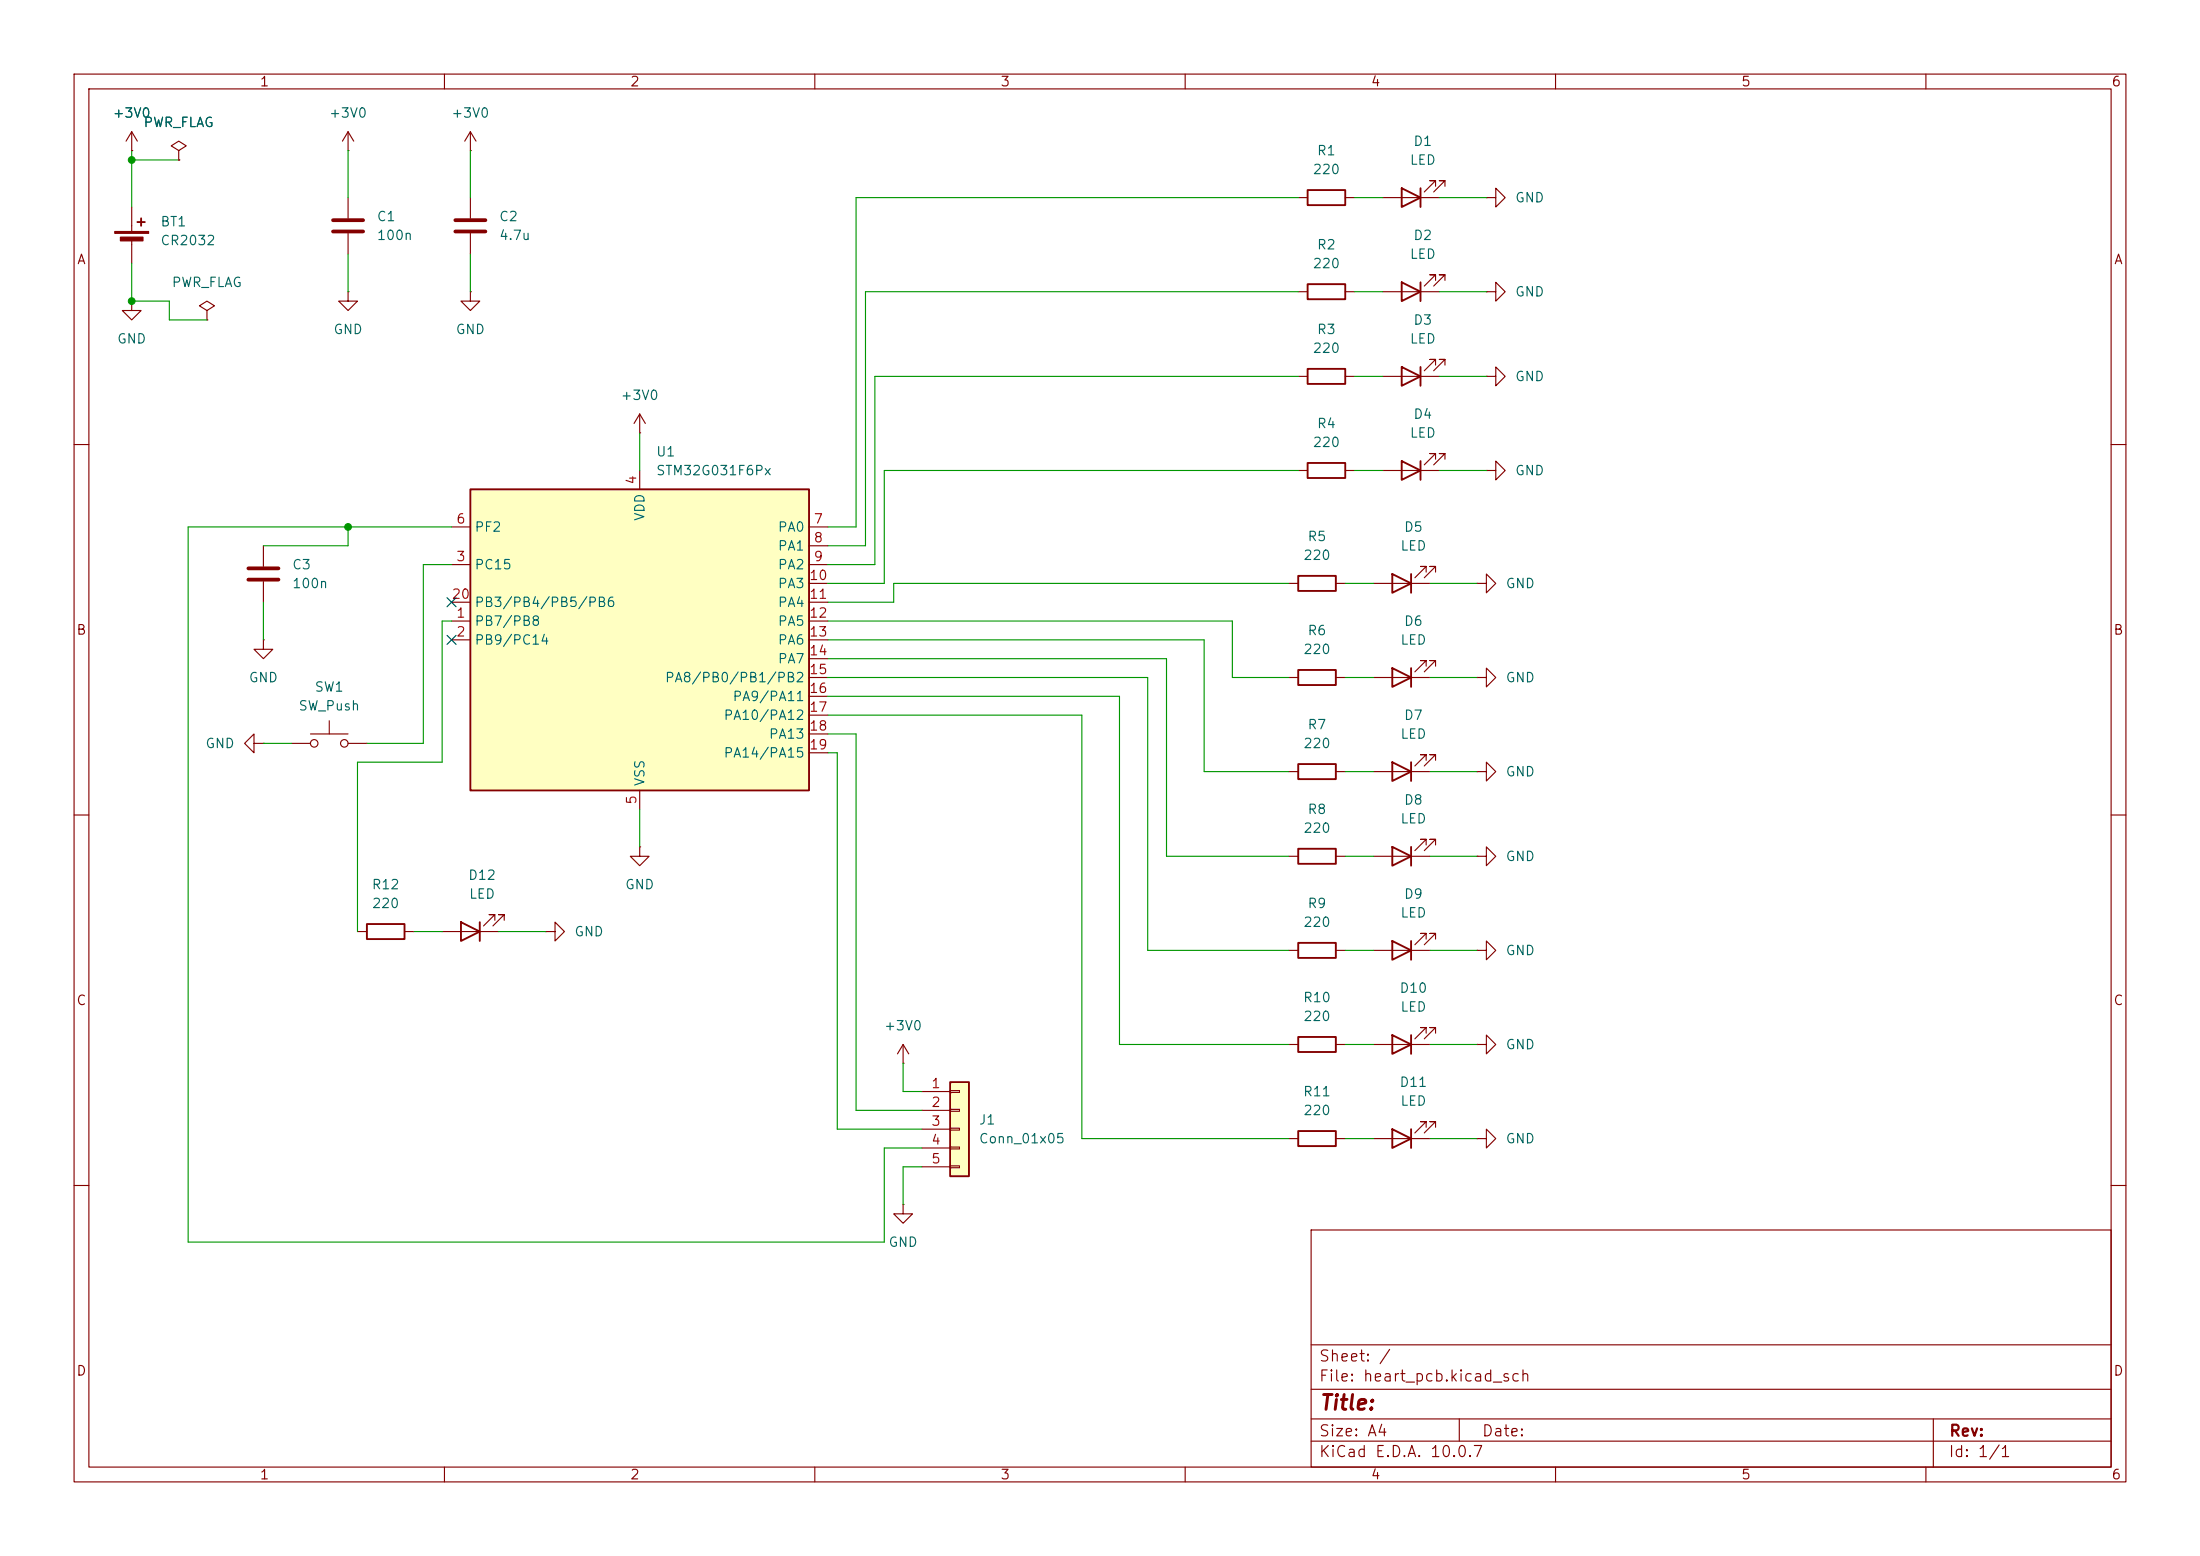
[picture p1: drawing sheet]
<svg xmlns="http://www.w3.org/2000/svg" width="297mm" height="210mm" viewBox="0 0 297 210" stroke-linecap="round" stroke-linejoin="round" font-family="sans-serif">
<g fill="none" stroke="#840000" stroke-width=".15">
<path d="M10 10h277v190h-277zM12 12h273v186h-273zM60 10v2M110 10v2M160 10v2M210 10v2M260 10v2M175.3 39.4h1.2M181.6 39.4h1.3M86.4 58.4h.1M86.4 55.9l-.8 1.3M86.4 55.9l.7 1.3"/>
<path d="M86.4 55.9v2.5M10 60h2M174 78.7h1.3M180.3 78.7h1.3M285 60h2M10 110h2M86.4 114.3v1.3h1.2l-1.2 1.2-1.3-1.2h1.3M86.4 114.3h.1M285 110h2M10 160h2M177 166h108v32h-108zM285 160h2"/>
<path d="M60 198v2M110 198v2M160 198v2M177 194.5h108M177 191.5h108M177 187.5h108M177 181.5h108M197 191.5v3M210 198v2M260 198v2M261 191.5v6.5"/>
</g>
<path d="M176.5 38.4h5.1v2h-5.1zM175.3 77.7h5v2.1h-5z" fill="none" stroke="#840000" stroke-width=".25"/>
<path d="M128.3 146.1h2.5v12.7h-2.5z" fill="#ffffc2"/>
<path d="M189.2 38.1l2.6 1.3-2.6 1.2zM191.8 38.1v2.5M176.5 62.5h5.1v2h-5.1zM49.5 124.7h5.1v2h-5.1zM62.2 124.5l2.6 1.2-2.6 1.3zM64.8 124.5v2.5M128.3 146.1h2.5v12.7h-2.5z" fill="none" stroke="#840000" stroke-width=".25"/>
<g fill="none" stroke="#840000" stroke-width=".15">
<path d="M186.7 39.4h7.6M193.8 37.8v-.7h-.8h.8l-1.5 1.5M195.1 37.8v-.7h-.8h.8l-1.6 1.5M200.7 39.4h1.2v-1.3l1.3 1.3-1.3 1.2v-1.2M200.7 39.4h.1M200.7 26.7h1.2v-1.3l1.3 1.3-1.3 1.2v-1.2M200.7 26.7h.1M35.6 73.7v2.8M35.6 78.5v2.8M175.3 63.5h1.2M181.6 63.5h1.3M35.6 86.4v1.2h1.2l-1.2 1.3-1.3-1.3h1.3"/>
<path d="M35.6 86.4h.1M41.9 99.1h5.1M44.4 97.3v1.8M34.3 100.3v-1.2l-1.3 1.2 1.3 1.3v-1.3h1.3M35.6 100.3h.1M39.4 100.3h2.5M47 100.3h2.5M48.3 125.7h1.2M54.6 125.7h1.3M59.7 125.7h7.6M66.8 124.2v-.8h-.8h.8l-1.5 1.6M68.1 124.2v-.8h-.8h.8l-1.6 1.6"/>
<path d="M73.7 125.7h1.2v-1.2l1.3 1.2-1.3 1.3v-1.3M73.7 125.7h.1M124.5 147.3h3.8M124.5 149.9h3.8M124.5 152.4h3.8M124.5 154.9h3.8M124.5 157.5h3.8M128.3 147.2h1.2v.2h-1.2zM128.3 149.7h1.2v.3h-1.2zM128.3 152.3h1.2v.2h-1.2zM128.3 154.8h1.2v.3h-1.2zM128.3 157.4h1.2v.2h-1.2z"/>
<path d="M121.9 162.6v1.2h1.3l-1.3 1.3-1.3-1.3h1.3M121.9 162.6h.1"/>
<circle cx="42.4" cy="100.3" r=".51"/>
<circle cx="46.5" cy="100.3" r=".51"/>
</g>
<path d="M33.5 76.7h4.1M33.5 78.2h4.1" fill="none" stroke="#840000" stroke-width=".51"/>
<path d="M63.5 66h45.7v40.7h-45.7z" fill="#ffffc2"/>
<g fill="none" stroke="#840000" stroke-width=".25">
<path d="M18.5 30h1.1M19 29.5v1M176.5 25.7h5.1v2h-5.1zM189.2 25.4l2.6 1.3-2.6 1.2zM191.8 25.4v2.5M176.5 49.8h5.1v2h-5.1zM189.2 49.5l2.6 1.3-2.6 1.3zM191.8 49.5v2.6M63.5 66h45.7v40.7h-45.7zM188 77.5l2.5 1.2-2.5 1.3zM189.2 62.2l2.6 1.3-2.6 1.3zM190.5 77.5v2.5"/>
<path d="M191.8 62.2v2.6M175.3 90.4h5v2.1h-5zM188 90.2l2.5 1.2-2.5 1.3zM190.5 90.2v2.5M175.3 114.6h5v2h-5zM175.3 103.1h5v2.1h-5zM188 102.9l2.5 1.2-2.5 1.3zM188 114.3l2.5 1.3-2.5 1.2zM190.5 102.9v2.5M190.5 114.3v2.5M175.3 127.3h5v2h-5zM175.3 140h5v2h-5z"/>
<path d="M188 139.7l2.5 1.3-2.5 1.2zM188 127l2.5 1.3-2.5 1.2zM190.5 127v2.5M190.5 139.7v2.5M175.3 152.7h5v2h-5zM188 152.4l2.5 1.3-2.5 1.2zM190.5 152.4v2.5"/>
</g>
<g fill="none" stroke="#840000" stroke-width=".15">
<path d="M17.8 17.8v2.5M17.8 17.8l-.8 1.3M17.8 17.8l.7 1.3M47 17.8v2.5M47 17.8l-.8 1.3M47 17.8l.8 1.3M63.5 17.8v2.5M63.5 17.8l-.8 1.3M63.5 17.8l.8 1.3M17.8 20.3h.1M17.8 27.9v3.3M17.8 32.3v3.3"/>
<path d="M24.1 20.3l1-.6-1-.6-1 .6 1 .6v1.3M24.1 21.6h.1M47 39.4v1.2h1.3l-1.3 1.3-1.3-1.3h1.3M47 39.4h.1M47 20.3h.1M47 26.7v2.8M47 31.5v2.8M63.5 39.4v1.2h1.3l-1.3 1.3-1.3-1.3h1.3M63.5 39.4h.1M63.5 20.3h.1M63.5 26.7v2.8M63.5 31.5v2.8"/>
<path d="M175.3 26.7h1.2M181.6 26.7h1.3M186.7 26.7h7.6M193.8 25.1v-.7h-.8h.8l-1.5 1.5M195.1 25.1v-.7h-.8h.8l-1.6 1.5M17.8 40.6v1.3h1.2l-1.2 1.3-1.3-1.3h1.3M17.8 40.6h.1M27.9 41.9l1.1-.6-1.1-.7-1 .7 1 .6v1.3M27.9 43.2h.1M175.3 50.8h1.2M181.6 50.8h1.3M186.7 50.8h7.6"/>
<path d="M193.8 49.3v-.8h-.8h.8l-1.5 1.5M195.1 49.3v-.8h-.8h.8l-1.6 1.5M200.7 50.8h1.2v-1.3l1.3 1.3-1.3 1.3v-1.3M200.7 50.8h.1M61 76.2h2.5M61 71.1h2.5M86.4 63.5v2.5M109.2 76.2h2.6M109.2 71.1h2.6M109.2 73.7h2.6M109.2 78.7h2.6M185.4 78.7h7.6"/>
<path d="M186.7 63.5h7.6M192.5 77.2v-.7h-.7h.7l-1.5 1.5M193.8 77.2v-.7h-.8h.8l-1.5 1.5M193.8 62v-.8h-.8h.8l-1.5 1.5M195.1 62v-.8h-.8h.8l-1.6 1.5M199.4 78.7h1.3v-1.2l1.2 1.2-1.2 1.3v-1.3M199.4 78.7h.1M200.7 63.5h1.2v-1.3l1.3 1.3-1.3 1.3v-1.3M200.7 63.5h.1M61 83.8h2.5M61 86.4h2.5M61 81.3h2.5"/>
<path d="M109.2 83.8h2.6M109.2 86.4h2.6M109.2 81.3h2.6M109.2 88.9h2.6M109.2 91.4h2.6M109.2 94h2.6M109.2 96.5h2.6M109.2 99.1h2.6M174 91.4h1.3M180.3 91.4h1.3M185.4 91.4h7.6M192.5 89.9v-.7h-.7h.7l-1.5 1.5"/>
<path d="M193.8 89.9v-.7h-.8h.8l-1.5 1.5M199.4 91.4h1.3v-1.2l1.2 1.2-1.2 1.3v-1.3M199.4 91.4h.1M86.4 106.7v2.5M109.2 101.6h2.6M174 104.1h1.3M174 115.6h1.3M180.3 104.1h1.3M180.3 115.6h1.3M185.4 104.1h7.6M185.4 115.6h7.6M192.5 102.6v-.7h-.7h.7l-1.5 1.5"/>
<path d="M192.5 114v-.7h-.7h.7l-1.5 1.5M193.8 102.6v-.7h-.8h.8l-1.5 1.5M193.8 114v-.7h-.8h.8l-1.5 1.5M199.4 104.1h1.3v-1.2l1.2 1.2-1.2 1.3v-1.3M199.4 104.1h.1M199.4 115.6h1.3v-1.3l1.2 1.3-1.2 1.2v-1.2M199.4 115.6h.1M174 128.3h1.3M180.3 128.3h1.3M185.4 128.3h7.6M192.5 139.4v-.7h-.7h.7l-1.5 1.5M192.5 126.7v-.7h-.7h.7l-1.5 1.5"/>
<path d="M193.8 139.4v-.7h-.8h.8l-1.5 1.5M193.8 126.7v-.7h-.8h.8l-1.5 1.5M199.4 128.3h1.3v-1.3l1.2 1.3-1.2 1.2v-1.2M199.4 128.3h.1M121.9 143.5h.1M121.9 141l-.7 1.2M121.9 141l.8 1.2M121.9 141v2.5M174 153.7h1.3M174 141h1.3M180.3 153.7h1.3M180.3 141h1.3"/>
<path d="M185.4 153.7h7.6M185.4 141h7.6M192.5 152.1v-.7h-.7h.7l-1.5 1.5M193.8 152.1v-.7h-.8h.8l-1.5 1.5M199.4 141h1.3v-1.3l1.2 1.3-1.2 1.2v-1.2M199.4 141h.1M199.4 153.7h1.3v-1.3l1.2 1.3-1.2 1.2v-1.2M199.4 153.7h.1"/>
</g>
<path d="M45 29.7h4M45 31.2h4M61.5 29.7h4M61.5 31.2h4" fill="none" stroke="#840000" stroke-width=".51"/>
<g fill="#840000" stroke="#840000" stroke-width=".15">
<path d="M15.5 31.2h4.6v.3h-4.6z"/>
<path d="M16.3 32h3v.5h-3z"/>
</g>
<g fill="none" stroke="#009600" stroke-width=".15">
<path d="M17.8 35.6v5h5.1v2.6h5M17.8 20.3v7.6M17.8 21.6h6.3M47 20.3v6.4M47 34.3v5.1M63.5 20.3v6.4M63.5 34.3v5.1M175.3 26.7h-59.7v44.4h-3.8M175.3 39.4h-58.5v34.3h-5M182.9 26.7h3.8M182.9 39.4h3.8M194.3 26.7h6.4"/>
<path d="M194.3 39.4h6.4M86.4 58.4v5.1M175.3 50.8h-57.2v25.4h-6.3M182.9 50.8h3.8M194.3 50.8h6.4M47 71.1v2.6h-11.4M61 71.1h-35.6v96.5h94v-12.7h5.1M61 76.2h-3.9v24.1h-7.6M174 78.7h-53.4v2.6h-8.8M175.3 63.5h-55.9v15.2h-7.6M181.6 78.7h3.8M182.9 63.5h3.8"/>
<path d="M193 78.7h6.4M194.3 63.5h6.4M35.6 81.3v5.1M61 83.8h-1.3v19.1h-11.4v22.8M111.8 96.5h34.2v57.2h28M111.8 99.1h3.8v50.8h8.9M111.8 88.9h45.7v26.7h16.5M111.8 83.8h54.6v7.6h7.6M111.8 86.4h50.8v17.7h11.4M111.8 94h39.3v47h22.9M111.8 91.4h43.1v36.9h19.1M181.6 91.4h3.8"/>
<path d="M193 91.4h6.4M35.6 100.3h3.8M86.4 109.2v5.1M111.8 101.6h1.2v50.8h11.5M181.6 104.1h3.8M181.6 115.6h3.8M193 104.1h6.4M193 115.6h6.4M55.9 125.7h3.8M67.3 125.7h6.4M181.6 128.3h3.8M193 128.3h6.4"/>
<path d="M121.9 143.5v3.8h2.6M124.5 157.5h-2.6v5.1M181.6 141h3.8M181.6 153.7h3.8M193 141h6.4M193 153.7h6.4"/>
</g>
<path d="M60.4 85.8l1.2 1.2M60.4 80.7l1.2 1.2M61.6 85.8l-1.2 1.2M61.6 80.7l-1.2 1.2" fill="none" stroke="#000084" stroke-width=".15"/>
<g fill="#009600" stroke="#009600" stroke-width=".14">
<circle cx="17.8" cy="40.6" r=".46"/>
<circle cx="17.8" cy="21.6" r=".46"/>
<circle cx="47" cy="71.1" r=".46"/>
</g>
<text font-size="2" fill="#840000" x="178" y="190.8">Title:</text>
<g font-size="1.5" fill="#840000">
<text x="178" y="184.1">Sheet: /</text>
<text x="178" y="186.8">File: heart_pcb.kicad_sch</text>
<text x="178" y="197">KiCad E.D.A. 10.0.7</text>
<text x="178" y="194.2">Size: A4</text>
<text x="200" y="194.2">Date:</text>
<text x="263" y="197">Id: 1/1</text>
<text x="263" y="194.2">Rev:</text>
</g>
<g font-size="1.3" fill="#840000">
<text x="35" y="12">1</text>
<text x="85" y="12">2</text>
<text x="135" y="12">3</text>
<text x="185" y="12">4</text>
<text x="235" y="12">5</text>
<text x="285" y="12">6</text>
<text x="10.3" y="36">A</text>
<text x="285.3" y="36">A</text>
<text x="10.2" y="86">B</text>
<text x="285.2" y="86">B</text>
<text x="10.2" y="136">C</text>
<text x="285.2" y="136">C</text>
<text x="10.2" y="186">D</text>
<text x="285.2" y="186">D</text>
<text x="35" y="200">1</text>
<text x="85" y="200">2</text>
<text x="135" y="200">3</text>
<text x="185" y="200">4</text>
<text x="235" y="200">5</text>
<text x="285" y="200">6</text>
</g>
<g font-size="1.3" fill="#006464">
<text x="15.1" y="16.2">+3V0</text>
<text x="19.3" y="17.5">PWR_FLAG</text>
<text x="44.3" y="16.2">+3V0</text>
<text x="60.8" y="16.2">+3V0</text>
<text x="177.1" y="23.8">220</text>
<text x="177.7" y="21.3">R1</text>
<text x="190.2" y="22.6">LED</text>
<text x="190.7" y="20">D1</text>
<text x="204.5" y="27.6">GND</text>
<text x="21.6" y="30.9">BT1</text>
<text x="21.6" y="33.4">CR2032</text>
<text x="50.8" y="30.2">C1</text>
<text x="50.8" y="32.7">100n</text>
<text x="67.3" y="30.2">C2</text>
<text x="67.3" y="32.7">4.7u</text>
<text x="177.7" y="34">R2</text>
<text x="190.2" y="35.3">LED</text>
<text x="190.7" y="32.7">D2</text>
<text x="23.1" y="39.1">PWR_FLAG</text>
<text x="177.1" y="36.5">220</text>
<text x="204.5" y="40.3">GND</text>
<text x="15.7" y="46.7">GND</text>
<text x="44.9" y="45.4">GND</text>
<text x="61.4" y="45.4">GND</text>
<text x="177.1" y="48">220</text>
<text x="177.7" y="45.4">R3</text>
<text x="190.2" y="46.7">LED</text>
<text x="190.7" y="44.1">D3</text>
<text x="204.5" y="51.8">GND</text>
<text x="83.7" y="54.3">+3V0</text>
<text x="177.7" y="58.1">R4</text>
<text x="190.2" y="59.4">LED</text>
<text x="190.7" y="56.8">D4</text>
<text x="88.5" y="61.9">U1</text>
<text x="88.5" y="64.5">STM32G031F6Px</text>
<text x="177.1" y="60.7">220</text>
<text x="204.5" y="64.5">GND</text>
<text x="87.3" y="70.4" transform="rotate(-90 87.3 70.4)">VDD</text>
<text x="39.4" y="77.2">C3</text>
<text x="64" y="77.2">PC15</text>
<text x="64" y="72.1">PF2</text>
<text x="104.9" y="72.1">PA0</text>
<text x="104.9" y="74.6">PA1</text>
<text x="104.9" y="77.2">PA2</text>
<text x="175.9" y="75.9">220</text>
<text x="176.4" y="73.4">R5</text>
<text x="189" y="74.6">LED</text>
<text x="189.5" y="72.1">D5</text>
<text x="39.4" y="79.7">100n</text>
<text x="64" y="82.2">PB3/PB4/PB5/PB6</text>
<text x="104.9" y="79.7">PA3</text>
<text x="104.9" y="82.2">PA4</text>
<text x="203.2" y="79.7">GND</text>
<text x="64" y="84.8">PB7/PB8</text>
<text x="64" y="87.3">PB9/PC14</text>
<text x="104.9" y="84.8">PA5</text>
<text x="104.9" y="87.3">PA6</text>
<text x="104.9" y="89.9">PA7</text>
<text x="175.9" y="88.6">220</text>
<text x="176.4" y="86.1">R6</text>
<text x="189" y="87.3">LED</text>
<text x="189.5" y="84.8">D6</text>
<text x="33.5" y="92.4">GND</text>
<text x="42.4" y="93.7">SW1</text>
<text x="89.7" y="92.4">PA8/PB0/PB1/PB2</text>
<text x="98.8" y="94.9">PA9/PA11</text>
<text x="203.2" y="92.4">GND</text>
<text x="27.6" y="101.3">GND</text>
<text x="40.2" y="96.2">SW_Push</text>
<text x="97.6" y="97.5">PA10/PA12</text>
<text x="103.7" y="100">PA13</text>
<text x="175.9" y="101.3">220</text>
<text x="176.4" y="98.8">R7</text>
<text x="189" y="100">LED</text>
<text x="189.5" y="97.5">D7</text>
<text x="87.3" y="106.2" transform="rotate(-90 87.3 106.2)">VSS</text>
<text x="97.6" y="102.6">PA14/PA15</text>
<text x="203.2" y="105.1">GND</text>
<text x="175.9" y="112.7">220</text>
<text x="176.4" y="110.2">R8</text>
<text x="189" y="111.5">LED</text>
<text x="189.5" y="108.9">D8</text>
<text x="63.1" y="119.1">D12</text>
<text x="203.2" y="116.5">GND</text>
<text x="50.1" y="120.3">R12</text>
<text x="50.1" y="122.9">220</text>
<text x="63.2" y="121.6">LED</text>
<text x="84.3" y="120.3">GND</text>
<text x="175.9" y="125.4">220</text>
<text x="176.4" y="122.9">R9</text>
<text x="189" y="124.2">LED</text>
<text x="189.5" y="121.6">D9</text>
<text x="77.5" y="126.7">GND</text>
<text x="203.2" y="129.2">GND</text>
<text x="175.8" y="135.6">R10</text>
<text x="188.8" y="134.3">D10</text>
<text x="189" y="136.9">LED</text>
<text x="119.3" y="139.4">+3V0</text>
<text x="175.9" y="138.1">220</text>
<text x="203.2" y="141.9">GND</text>
<text x="175.8" y="148.3">R11</text>
<text x="188.8" y="147">D11</text>
<text x="189" y="149.6">LED</text>
<text x="132.1" y="152.1">J1</text>
<text x="132.1" y="154.6">Conn_01x05</text>
<text x="175.9" y="150.8">220</text>
<text x="203.2" y="154.6">GND</text>
<text x="119.9" y="168.6">GND</text>
</g>
<g font-size="1.3" fill="#a90000">
<text x="86.2" y="65.5" transform="rotate(-90 86.2 65.5)">4</text>
<text x="61.5" y="71">6</text>
<text x="109.8" y="71">7</text>
<text x="61.5" y="76.1">3</text>
<text x="109.8" y="73.5">8</text>
<text x="109.8" y="76.1">9</text>
<text x="60.9" y="81.1">20</text>
<text x="61.5" y="83.7">1</text>
<text x="109.2" y="78.6">10</text>
<text x="109.2" y="81.1">11</text>
<text x="109.2" y="83.7">12</text>
<text x="61.5" y="86.2">2</text>
<text x="109.2" y="86.2">13</text>
<text x="109.2" y="88.8">14</text>
<text x="109.2" y="91.3">15</text>
<text x="109.2" y="93.8">16</text>
<text x="109.2" y="96.4">17</text>
<text x="109.2" y="98.9">18</text>
<text x="109.2" y="101.5">19</text>
<text x="86.2" y="108.7" transform="rotate(-90 86.2 108.7)">5</text>
<text x="125.6" y="147.2">1</text>
<text x="125.6" y="149.7">2</text>
<text x="125.6" y="152.3">3</text>
<text x="125.6" y="154.8">4</text>
<text x="125.6" y="157.3">5</text>
</g>
</svg>
